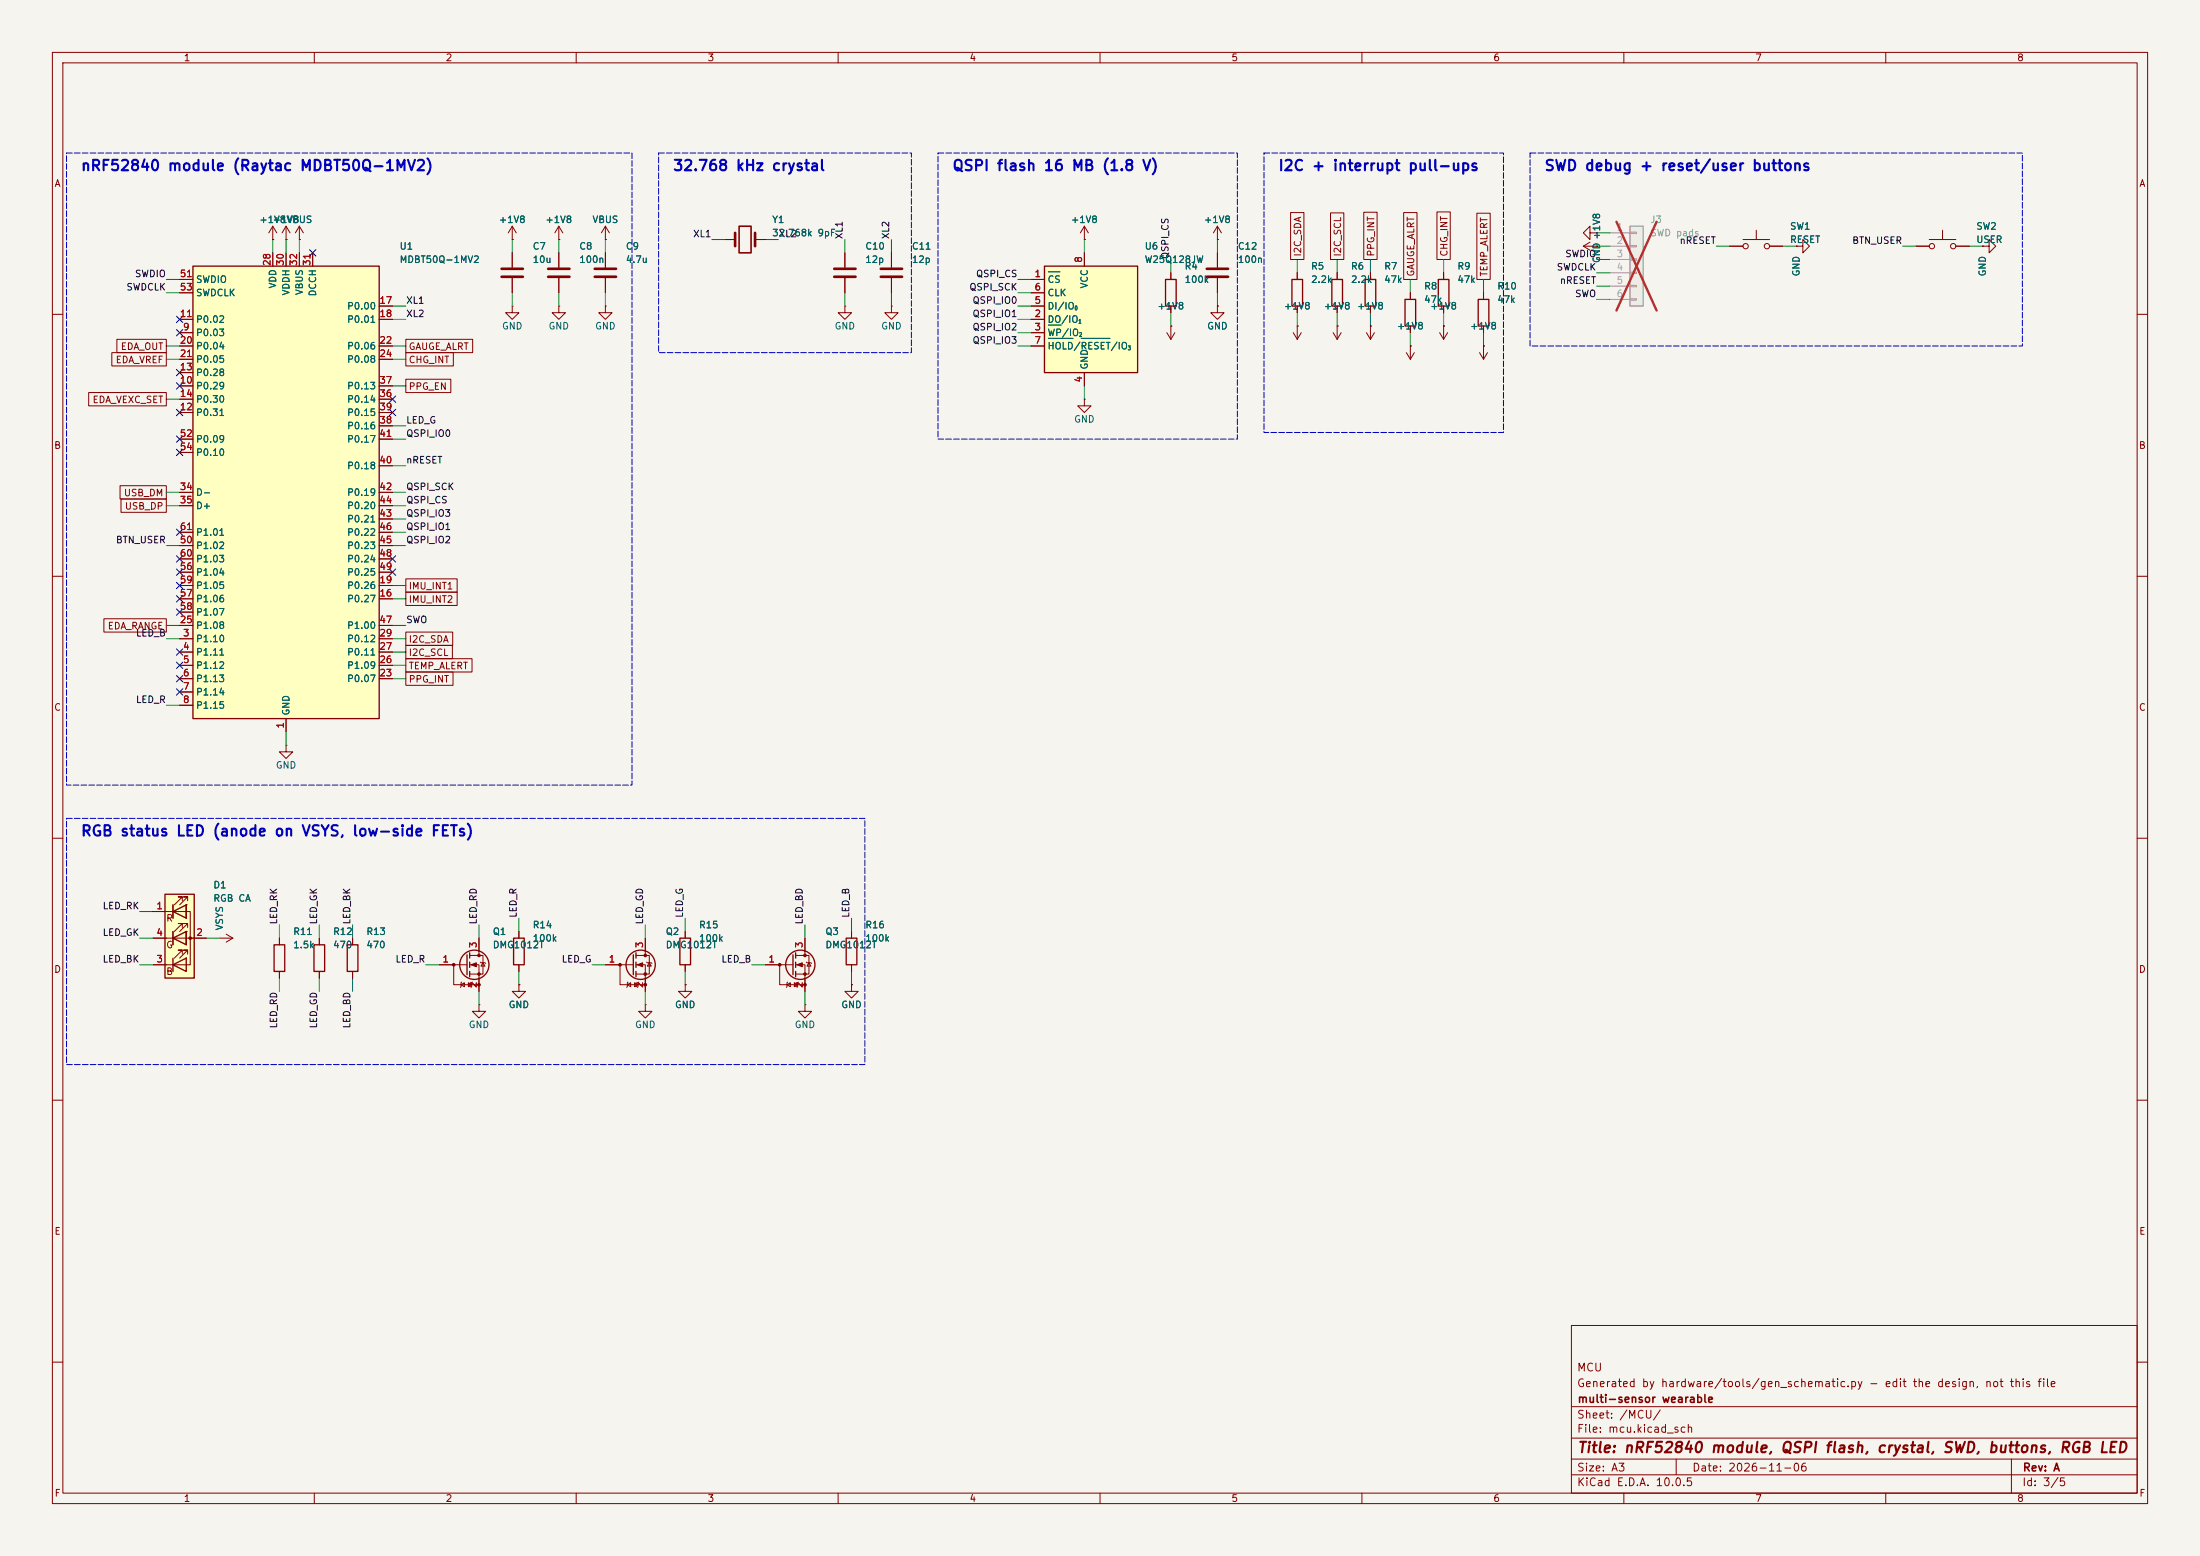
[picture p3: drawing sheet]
<svg xmlns="http://www.w3.org/2000/svg" width="420mm" height="297mm" viewBox="0 0 420 297" stroke-linecap="round" stroke-linejoin="round" font-family="sans-serif">
<path d="M0 0h420v297h-420z" fill="#f5f4ef" stroke="#f5f4ef" stroke-width=".19"/>
<g fill="none" stroke="#840000" stroke-width=".19">
<path d="M10 10h400v277h-400zM12 12h396v273h-396zM60 10v2M110 10v2M160 10v2M210 10v2M260 10v2M310 10v2M360 10v2M10 60h2M408 60h2M10 110h2"/>
<path d="M408 110h2M10 160h2M408 160h2M123.2 179.1v3.3M115.6 184.2h5.3M118.4 184.2v3.8h4.8M119.8 188l.6-.4v.7zM119.9 187.5l-.3 1M121.2 187.6l.6 .4-.6 .3zM121.4 182.4h2.6v3.5h-2.6M121.4 184.2h1.8v5M121.9 187.5l-.2 1"/>
<path d="M123.4 183.6l1.1 .3M124 183.8l.3 .6h-.7zM10 210h2M408 210h2M300 253h108v32h-108zM10 260h2M300 278.5h108M300 274.5h108M300 268.5h108M320 278.5v3M384 278.5v6.5M408 260h2"/>
<path d="M60 285v2M110 285v2M160 285v2M210 285v2M260 285v2M300 281.5h108M310 285v2M360 285v2"/>
</g>
<g fill="#840000" stroke="#840000" stroke-width=".19">
<path d="M121.7 184.2l1-.4v.7z"/>
<circle cx="118.4" cy="184.1" r=".25"/>
<circle cx="123.2" cy="182.4" r=".25"/>
<circle cx="123.2" cy="185.9" r=".25"/>
<circle cx="123.2" cy="188" r=".25"/>
</g>
<g fill="none" stroke="#840000" stroke-width=".25">
<path d="M120.9 182.2v3.9M121.4 181.9v1M121.4 183.6v1.1M121.4 185.4v1"/>
<circle cx="122.3" cy="184.1" r="2.79"/>
</g>
<path d="M199.4 50.8h17.8v20.3h-17.8z" fill="#ffffc2"/>
<path d="M199.4 50.8h17.8v20.3h-17.8zM129.8 179.1h2v5.1h-2zM59.9 180.3h2.1v5.1h-2.1z" fill="none" stroke="#840000" stroke-width=".25"/>
<g fill="none" stroke="#840000" stroke-width=".19">
<path d="M97.8 58.4v1.3h1.3l-1.3 1.3-1.3-1.3h1.3M97.8 58.4h.1M97.8 45.7h.1M97.8 43.2l-.8 1.3M97.8 43.2l.8 1.3M97.8 43.2v2.5M97.8 48.3v2.8M97.8 53.1v2.8M106.7 45.7h.1M106.7 43.2l-.8 1.3M106.7 43.2l.7 1.3M106.7 43.2v2.5"/>
<path d="M115.6 58.4v1.3h1.2l-1.2 1.3-1.3-1.3h1.3M115.6 58.4h.1M115.6 48.3v2.8M115.6 53.1v2.8M138.4 45.7h1.9M144.1 45.7h1.9M161.3 58.4v1.3h1.3l-1.3 1.3-1.3-1.3h1.3M161.3 58.4h.1M170.2 48.3v2.8M170.2 53.1v2.8M196.8 53.3h2.6M196.8 58.4h2.6"/>
<path d="M196.8 55.9h2.6M207 48.3v2.5M365.8 47h2.5M368.3 45.7h5.1M370.8 43.9v1.8M373.4 47h2.5M196.8 61h2.6M196.8 63.5h2.6M196.8 66h2.6M207 76.2v1.3h1.3l-1.3 1.2-1.3-1.2h1.3M207 76.2h.1M207 71.1v2.6"/>
<path d="M274.8 63.5l.8 1.3M275.6 62.2h.1M275.6 62.2v2.6M276.4 63.5l-.8 1.3M54.6 142.2v1.3h1.3l-1.3 1.3-1.3-1.3h1.3M54.6 142.2h.1M61 179.1v1.2M130.8 177.8v1.3M61 185.4v1.3M99.1 188v1.2h1.2l-1.2 1.3-1.3-1.3h1.3M99.1 188h.1M123.2 191.8v1.2h1.3l-1.3 1.3-1.3-1.3h1.3"/>
<path d="M123.2 191.8h.1M130.8 188v1.2h1.3l-1.3 1.3-1.3-1.3h1.3M130.8 188h.1M130.8 184.2v1.2M153.7 191.8v1.2h1.2l-1.2 1.3-1.3-1.3h1.3M153.7 191.8h.1"/>
<circle cx="368.8" cy="47" r=".51"/>
<circle cx="372.9" cy="47" r=".51"/>
</g>
<path d="M200.1 51.9h2.3M200.1 62.1h2.5M200.1 64.6h4.7M206.4 64.6h5.5" fill="none" stroke="#006464" stroke-width=".19"/>
<path d="M95.8 51.3h4M95.8 52.8h4M113.5 51.3h4.1M113.5 52.8h4.1M140.3 44.5v2.5M144.1 44.5v2.5M168.1 51.3h4.1M168.1 52.8h4.1" fill="none" stroke="#840000" stroke-width=".51"/>
<path d="M141.1 43.2h2.3v5.1h-2.3z" fill="none" stroke="#840000" stroke-width=".3"/>
<path d="M31.5 170.7h5.6v16h-5.6z" fill="#ffffc2"/>
<path d="M31.5 170.7h5.6v16h-5.6zM33 174l2.6-1.3v2.6zM33 179.1l2.6-1.3v2.5zM33 172.7v2.6M33 177.8v2.5M33 184.2l2.6-1.3v2.5zM33 182.9v2.5" fill="none" stroke="#840000" stroke-width=".25"/>
<g fill="none" stroke="#840000" stroke-width=".19">
<path d="M54.6 45.7h.1M54.6 43.2l-.8 1.3M54.6 43.2l.8 1.3M54.6 43.2v2.5M106.7 58.4v1.3h1.2l-1.2 1.3-1.3-1.3h1.3M106.7 58.4h.1M106.7 48.3v2.8M106.7 53.1v2.8M29.2 174h7.1v10.2h-7.1M29.2 179.1h10.2M33 172.7v2.6M33 177.8v2.5"/>
<path d="M34.8 172v-.8h-.8h.8l-1.5 1.5M34.8 177v-.7h-.8h.8l-1.5 1.5M35.6 172.7h.1M35.6 172.7v2.6zM35.6 177.8h.1M35.6 177.8v2.5zM35.8 172v-.8h-.7h.7l-1.5 1.5M35.8 177v-.7h-.7h.7l-1.5 1.5M41.9 179.1h2.5M43.2 178.3l1.2 .8M44.4 179.1l-1.2 .7M34.8 182.1v-.7h-.8h.8l-1.5 1.5"/>
<path d="M35.8 182.1v-.7h-.7h.7l-1.5 1.5"/>
</g>
<circle cx="36.3" cy="179.1" r=".25" fill="#840000" stroke="#840000" stroke-width=".19"/>
<path d="M104.6 51.3h4.1M104.6 52.8h4.1" fill="none" stroke="#840000" stroke-width=".51"/>
<path d="M36.8 50.8h35.6v86.4h-35.6z" fill="#ffffc2"/>
<g fill="none" stroke="#840000" stroke-width=".25">
<path d="M36.8 50.8h35.6v86.4h-35.6zM222.5 53.3h2v5.1h-2zM246.6 53.3h2.1v5.1h-2.1zM254.3 53.3h2v5.1h-2zM260.6 53.3h2v5.1h-2zM268.2 57.2h2.1v5h-2.1zM274.6 53.3h2v5.1h-2zM282.2 57.2h2v5h-2zM98 179.1h2.1v5.1h-2.1zM161.5 179.1h2.1v5.1h-2.1zM52.3 180.3h2.1v5.1h-2.1zM66.3 180.3h2v5.1h-2z"/>
<path d="M151.4 182.2v3.9M151.9 181.9v1M151.9 183.6v1.1M151.9 185.4v1"/>
<circle cx="152.8" cy="184.1" r="2.79"/>
</g>
<g fill="none" stroke="#840000" stroke-width=".19">
<path d="M34.3 53.3h2.5M34.3 55.9h2.5M52.1 45.7h.1M52.1 43.2v2.5M52.1 48.3v2.5M52.1 43.2l-.8 1.3M52.1 43.2l.7 1.3M54.6 48.3v2.5M57.1 45.7h.1M57.1 43.2v2.5M57.1 48.3v2.5M57.1 43.2l-.7 1.3"/>
<path d="M57.1 43.2l.8 1.3M59.7 48.3v2.5M72.4 58.4h2.5M115.6 45.7h.1M115.6 43.2l-.8 1.3M115.6 43.2l.7 1.3M115.6 43.2v2.5M161.3 48.3v2.8M161.3 53.1v2.8M170.2 58.4v1.3h1.2l-1.2 1.3-1.3-1.3h1.3M170.2 58.4h.1M207 45.7h.1"/>
<path d="M207 43.2l-.8 1.3M207 43.2l.8 1.3M207 43.2v2.5M223.5 52.1v1.2M223.5 58.4v1.3M232.4 45.7h.1M232.4 58.4v1.3h1.3l-1.3 1.3-1.3-1.3h1.3M232.4 58.4h.1M232.4 43.2v2.5M232.4 48.3v2.8M232.4 53.1v2.8M232.4 43.2l-.8 1.3"/>
<path d="M232.4 43.2l.8 1.3M247.6 52.1v1.2M247.6 58.4v1.3M255.3 52.1v1.2M255.3 58.4v1.3M261.6 52.1v1.2M261.6 58.4v1.3M269.2 55.9v1.3M275.6 52.1v1.2M275.6 58.4v1.3M283.2 55.9v1.3M34.3 63.5h2.5"/>
<path d="M34.3 73.7h2.5M34.3 61h2.5M34.3 78.7h2.5M34.3 71.1h2.5M34.3 76.2h2.5M34.3 66h2.5M34.3 68.6h2.5M72.4 73.7h2.5M72.4 61h2.5M72.4 78.7h2.5M72.4 76.2h2.5M72.4 66h2.5"/>
<path d="M72.4 68.6h2.5M222.8 63.5l.7 1.3M223.5 62.2h.1M223.5 62.2v2.6M224.3 63.5l-.8 1.3M246.9 63.5l.7 1.3M247.6 62.2h.1M247.6 62.2v2.6M248.4 63.5l-.8 1.3M254.5 63.5l.8 1.3M255.3 62.2h.1M255.3 62.2v2.6"/>
<path d="M256 63.5l-.7 1.3M260.9 63.5l.7 1.3M261.6 62.2h.1M261.6 62.2v2.6M262.4 63.5l-.8 1.3M268.5 67.3l.7 1.3M269.2 66h.1M269.2 62.2v1.3M269.2 66v2.6M270 67.3l-.8 1.3M282.4 67.3l.8 1.3M283.2 66h.1"/>
<path d="M283.2 62.2v1.3M283.2 66v2.6M284 67.3l-.8 1.3M34.3 94h2.5M34.3 96.5h2.5M34.3 83.8h2.5M34.3 86.4h2.5M72.4 94h2.5M72.4 96.5h2.5M72.4 81.3h2.5M72.4 88.9h2.5M72.4 83.8h2.5"/>
<path d="M72.4 99.1h2.5M34.3 114.3h2.5M34.3 111.8h2.5M34.3 119.4h2.5M34.3 104.1h2.5M34.3 101.6h2.5M34.3 106.7h2.5M34.3 109.2h2.5M34.3 116.8h2.5M72.4 114.3h2.5M72.4 111.8h2.5M72.4 119.4h2.5"/>
<path d="M72.4 104.1h2.5M72.4 101.6h2.5M72.4 106.7h2.5M72.4 109.2h2.5M34.3 121.9h2.5M34.3 124.5h2.5M34.3 127h2.5M34.3 129.5h2.5M34.3 132.1h2.5M34.3 134.6h2.5M54.6 137.2v2.5M72.4 121.9h2.5"/>
<path d="M72.4 124.5h2.5M72.4 127h2.5M72.4 129.5h2.5M53.3 179.1v1.2M67.3 179.1v1.2M99.1 177.8v1.3M153.7 179.1v3.3M162.6 177.8v1.3M53.3 185.4v1.3M67.3 185.4v1.3M99.1 184.2v1.2M146 184.2h5.4"/>
<path d="M148.8 184.2v3.8h4.9M150.2 188l.7-.4v.7zM150.4 187.5l-.3 1M151.6 187.6l.7 .4-.7 .3zM151.9 182.4h2.5v3.5h-2.5M151.9 184.2h1.8v5M152.4 187.5l-.3 1M153.9 183.6l1 .3M154.4 183.8l.4 .6h-.7zM162.6 188v1.2h1.2l-1.2 1.3-1.3-1.3h1.3M162.6 188h.1M162.6 184.2v1.2"/>
</g>
<path d="M159.3 51.3h4M159.3 52.8h4M230.4 51.3h4M230.4 52.8h4" fill="none" stroke="#840000" stroke-width=".51"/>
<g fill="#840000" stroke="#840000" stroke-width=".19">
<path d="M152.1 184.2l1.1-.4v.7z"/>
<circle cx="148.8" cy="184.1" r=".25"/>
<circle cx="153.7" cy="182.4" r=".25"/>
<circle cx="153.7" cy="185.9" r=".25"/>
<circle cx="153.7" cy="188" r=".25"/>
</g>
<path d="M311.1 43.2h2.6v15.2h-2.6z" fill="#ebeae8"/>
<path d="M311.1 43.2h2.6v15.2h-2.6z" fill="none" stroke="#9c9b98" stroke-width=".25"/>
<path d="M307.3 44.5h3.8M307.3 47h3.8M307.3 49.5h3.8M307.3 52.1h3.8M307.3 54.6h3.8M307.3 57.2h3.8M311.1 44.3h1.3v.3h-1.3zM311.1 46.9h1.3v.2h-1.3zM311.1 49.4h1.3v.3h-1.3zM311.1 51.9h1.3v.3h-1.3zM311.1 54.5h1.3v.2h-1.3zM311.1 57h1.3v.3h-1.3z" fill="none" stroke="#9c9b98" stroke-width=".19"/>
<path d="M308.6 42.3l7.7 17M316.3 42.3l-7.7 17" fill="none" stroke="#e12e31" stroke-width=".46"/>
<g fill="none" stroke="#840000" stroke-width=".19">
<path d="M34.3 53.3h2.5M34.3 55.9h2.5M52.1 45.7h.1M52.1 48.3v2.5M54.6 45.7h.1M54.6 48.3v2.5M57.1 45.7h.1M57.1 48.3v2.5M59.7 48.3v2.5M72.4 58.4h2.5M97.8 45.7h.1M97.8 48.3v2.8"/>
<path d="M97.8 53.1v2.8M106.7 45.7h.1M106.7 48.3v2.8M106.7 53.1v2.8M115.6 45.7h.1M115.6 48.3v2.8M115.6 53.1v2.8M138.4 45.7h1.3M144.8 45.7h1.2M161.3 48.3v2.8M161.3 53.1v2.8M170.2 48.3v2.8"/>
<path d="M170.2 53.1v2.8M196.8 58.4h2.6M196.8 53.3h2.6M196.8 55.9h2.6M207 45.7h.1M207 48.3v2.5M223.5 52.1v1.2M223.5 58.4v1.3M232.4 45.7h.1M232.4 58.4h.1M232.4 48.3v2.8M232.4 53.1v2.8"/>
<path d="M246.4 40.6h2.5v8.9h-2.5zM247.6 52.1v1.2M247.6 58.4v1.3M254 40.6h2.5v8.9h-2.5zM255.3 52.1v1.2M255.3 58.4v1.3M260.3 40.5h2.6v9h-2.6zM261.6 52.1v1.2M261.6 58.4v1.3M268 40.6h2.5v12.7h-2.5zM269.2 55.9v1.3M274.3 40.5h2.6v9h-2.6z"/>
<path d="M275.6 52.1v1.2M275.6 58.4v1.3M281.9 40.7h2.6v12.6h-2.6zM283.2 55.9v1.3M302.3 47h2.5M302.3 47l1.2 .8M303.5 44.5v-1.3l-1.2 1.3 1.2 1.2v-1.2h1.3M303.5 46.2l-1.2 .8M304.8 44.5h.1M304.8 47h.1M330.2 47h2.5M332.7 45.7h5.1"/>
<path d="M335.3 43.9v1.8M337.8 47h2.6M342.9 47h1.3v-1.3l1.2 1.3-1.2 1.3v-1.3M342.9 47h.1M365.8 47h2.5M373.4 47h2.5M378.5 47h1.2v-1.3l1.3 1.3-1.3 1.3v-1.3M378.5 47h.1M16.9 74.9h14.8v2.6h-14.8zM21.3 67.3h10.4v2.6h-10.4zM22.3 64.8h9.4v2.5h-9.4zM34.3 63.5h2.5"/>
<path d="M34.3 73.7h2.5M34.3 61h2.5M34.3 78.7h2.5M34.3 71.1h2.5M34.3 76.2h2.5M34.3 66h2.5M34.3 68.6h2.5M72.4 73.7h2.5M72.4 61h2.5M72.4 78.7h2.5M72.4 76.2h2.5M72.4 66h2.5"/>
<path d="M72.4 68.6h2.5M77.5 72.4h8.6v2.5h-8.6zM77.5 64.8h12.7v2.5h-12.7zM77.5 67.3h9v2.6h-9zM196.8 63.5h2.6M196.8 61h2.6M196.8 66h2.6M207 71.1v2.6M223.5 62.2h.1M247.6 62.2h.1M255.3 62.2h.1M261.6 62.2h.1"/>
<path d="M269.2 66h.1M269.2 62.2v1.3M275.6 62.2h.1M283.2 66h.1M283.2 62.2v1.3M22.9 92.7h8.8v2.6h-8.8zM23.1 95.2h8.6v2.6h-8.6zM34.3 94h2.5M34.3 96.5h2.5M34.3 83.8h2.5M34.3 86.4h2.5M72.4 94h2.5"/>
<path d="M72.4 96.5h2.5M72.4 81.3h2.5M72.4 88.9h2.5M72.4 83.8h2.5M72.4 99.1h2.5M19.8 118.1h11.9v2.6h-11.9zM34.3 114.3h2.5M34.3 111.8h2.5M34.3 119.4h2.5M34.3 104.1h2.5M34.3 101.6h2.5M34.3 106.7h2.5"/>
<path d="M34.3 109.2h2.5M34.3 116.8h2.5M72.4 114.3h2.5M72.4 111.8h2.5M72.4 119.4h2.5M72.4 104.1h2.5M72.4 101.6h2.5M72.4 106.7h2.5M72.4 109.2h2.5M77.5 113h9.8v2.6h-9.8zM77.5 110.5h9.8v2.5h-9.8zM34.3 121.9h2.5"/>
<path d="M34.3 124.5h2.5M34.3 127h2.5M34.3 129.5h2.5M34.3 132.1h2.5M34.3 134.6h2.5M54.6 137.2v2.5M72.4 121.9h2.5M72.4 124.5h2.5M72.4 127h2.5M72.4 129.5h2.5M77.5 123.2h8.9v2.5h-8.9zM77.5 120.6h8.9v2.6h-8.9z"/>
<path d="M77.5 128.3h9v2.5h-9zM77.5 125.7h12.6v2.6h-12.6zM29.2 174h2.5M29.2 179.1h2.5M36.8 179.1h2.6M53.3 179.1v1.2M61 179.1v1.2M67.3 179.1v1.2M91.4 179.1v3.3M99.1 177.8v1.3M123.2 179.1v2.5M130.8 177.8v1.3"/>
<path d="M153.7 179.1v2.5M162.6 177.8v1.3M29.2 184.2h2.5M53.3 185.4v1.3M61 185.4v1.3M67.3 185.4v1.3M83.8 184.2h5.4M86.6 184.2v3.8h4.8M88 188l.6-.4v.7zM88.1 187.5l-.2 1M89.4 187.6l.6 .4-.6 .3zM89.7 182.4h2.5v3.5h-2.5"/>
<path d="M89.7 184.2h1.7v5M90.2 187.5l-.3 1M91.4 191.8v1.2h1.3l-1.3 1.3-1.2-1.3h1.2M91.4 191.8h.1M91.7 183.6l1 .3M92.2 183.8l.4 .6h-.8zM99.1 188h.1M99.1 184.2v1.2M115.6 184.2h2.5M123.2 186.7v2.5M130.8 188h.1M130.8 184.2v1.2"/>
<path d="M146 184.2h2.6M153.7 186.7v2.5M162.6 188h.1M162.6 184.2v1.2"/>
<circle cx="333.2" cy="47" r=".51"/>
<circle cx="337.3" cy="47" r=".51"/>
</g>
<g fill="#840000" stroke="#840000" stroke-width=".19">
<path d="M89.9 184.2l1-.4v.7z"/>
<circle cx="86.6" cy="184.1" r=".25"/>
<circle cx="91.4" cy="182.4" r=".25"/>
<circle cx="91.4" cy="185.9" r=".25"/>
<circle cx="91.4" cy="188" r=".25"/>
</g>
<g fill="none" stroke="#840000" stroke-width=".25">
<path d="M89.2 182.2v3.9M89.7 181.9v1M89.7 183.6v1.1M89.7 185.4v1"/>
<circle cx="90.6" cy="184.1" r="2.79"/>
</g>
<g fill="none" stroke="#009600" stroke-width=".19">
<path d="M31.7 53.3h2.6M31.7 55.9h2.6M52.1 45.7v2.6M54.6 45.7v2.6M57.1 45.7v2.6M74.9 58.4h2.6M97.8 45.7v2.6M97.8 55.9v2.5M106.7 45.7v2.6M106.7 55.9v2.5M115.6 45.7v2.6M115.6 55.9v2.5"/>
<path d="M135.9 45.7h2.5M146 45.7h2.6M161.3 45.7v2.6M161.3 55.9v2.5M170.2 45.7v2.6M170.2 55.9v2.5M194.3 58.4h2.5M194.3 53.3h2.5M194.3 55.9h2.5M207 45.7v2.6M223.5 49.5v2.6M223.5 59.7v2.5"/>
<path d="M232.4 45.7v2.6M232.4 55.9v2.5M247.6 49.5v2.6M247.6 59.7v2.5M255.3 49.5v2.6M255.3 59.7v2.5M261.6 49.5v2.6M261.6 59.7v2.5M269.2 53.3v2.6M275.6 49.5v2.6M275.6 59.7v2.5M283.2 53.3v2.6"/>
<path d="M304.8 57.2h2.5M304.8 44.5h2.5M304.8 47h2.5M304.8 49.5h2.5M304.8 52.1h2.5M304.8 54.6h2.5M327.7 47h2.5M340.4 47h2.5M363.2 47h2.6M375.9 47h2.6M31.7 66h2.6M31.7 68.6h2.6"/>
<path d="M31.7 76.2h2.6M74.9 61h2.6M74.9 66h2.6M74.9 68.6h2.6M74.9 73.7h2.6M194.3 61h2.5M194.3 66h2.5M194.3 63.5h2.5M207 73.7v2.5M269.2 63.5v2.5M283.2 63.5v2.5M31.7 94h2.6"/>
<path d="M31.7 96.5h2.6M74.9 99.1h2.6M74.9 81.3h2.6M74.9 83.8h2.6M74.9 88.9h2.6M74.9 94h2.6M74.9 96.5h2.6M31.7 104.1h2.6M31.7 119.4h2.6M74.9 114.3h2.6M74.9 111.8h2.6M74.9 101.6h2.6"/>
<path d="M74.9 104.1h2.6M74.9 119.4h2.6M31.7 121.9h2.6M31.7 134.6h2.6M54.6 139.7v2.5M74.9 129.5h2.6M74.9 121.9h2.6M74.9 127h2.6M74.9 124.5h2.6M26.7 179.1h2.5M26.7 174h2.5M39.4 179.1h2.5"/>
<path d="M53.3 176.5v2.6M61 176.5v2.6M67.3 176.5v2.6M91.4 176.5v2.6M99.1 175.3v2.5M123.2 176.5v2.6M130.8 175.3v2.5M153.7 176.5v2.6M162.6 175.3v2.5M26.7 184.2h2.5M53.3 186.7v2.5M61 186.7v2.5"/>
<path d="M67.3 186.7v2.5M81.3 184.2h2.5M91.4 189.2v2.6M99.1 185.4v2.6M113 184.2h2.6M123.2 189.2v2.6M130.8 185.4v2.6M143.5 184.2h2.5M153.7 189.2v2.6M162.6 185.4v2.6"/>
</g>
<g fill="none" stroke="#000084" stroke-width=".19">
<path d="M59.1 47.7l1.2 1.2M60.3 47.7l-1.2 1.2M33.7 78.1l1.2 1.2M33.7 60.4l1.2 1.2M33.7 73.1l1.2 1.2M33.7 70.5l1.2 1.2M33.7 62.9l1.2 1.2M34.9 73.1l-1.2 1.2M34.9 78.1l-1.2 1.2M34.9 60.4l-1.2 1.2M34.9 70.5l-1.2 1.2M34.9 62.9l-1.2 1.2"/>
<path d="M74.3 78.1l1.2 1.2M74.3 75.6l1.2 1.2M75.5 78.1l-1.2 1.2M75.5 75.6l-1.2 1.2M33.7 85.8l1.2 1.2M33.7 83.2l1.2 1.2M34.9 85.8l-1.2 1.2M34.9 83.2l-1.2 1.2M33.7 108.6l1.2 1.2M33.7 111.2l1.2 1.2M33.7 116.2l1.2 1.2M33.7 113.7l1.2 1.2"/>
<path d="M33.7 101l1.2 1.2M33.7 106.1l1.2 1.2M34.9 108.6l-1.2 1.2M34.9 116.2l-1.2 1.2M34.9 111.2l-1.2 1.2M34.9 113.7l-1.2 1.2M34.9 101l-1.2 1.2M34.9 106.1l-1.2 1.2M74.3 108.6l1.2 1.2M74.3 106.1l1.2 1.2M75.5 108.6l-1.2 1.2M75.5 106.1l-1.2 1.2"/>
<path d="M33.7 131.5l1.2 1.2M33.7 128.9l1.2 1.2M33.7 126.4l1.2 1.2M33.7 123.9l1.2 1.2M34.9 131.5l-1.2 1.2M34.9 128.9l-1.2 1.2M34.9 126.4l-1.2 1.2M34.9 123.9l-1.2 1.2"/>
</g>
<path d="M12.7 29.2h107.9v120.7h-107.9zM125.7 29.2h48.3v38.1h-48.3zM179.1 29.2h57.1v54.6h-57.1zM241.3 29.2h45.7v53.4h-45.7zM292.1 29.2h94v36.8h-94zM12.7 156.2h152.4v47h-152.4z" fill="none" stroke="#0000c2" stroke-width=".19" stroke-dasharray="1.1 .4"/>
<path d="M200.1 51.9h2.3M200.1 62.1h2.5M200.1 64.6h4.7M206.4 64.6h5.5" fill="none" stroke="#006464" stroke-width=".19"/>
<g font-size="2" fill="#0000c2">
<text x="15.3" y="33.1">nRF52840 module (Raytac MDBT50Q-1MV2)</text>
<text x="128.3" y="33.1">32.768 kHz crystal</text>
<text x="181.7" y="33.1">QSPI flash 16 MB (1.8 V)</text>
<text x="243.9" y="33.1">I2C + interrupt pull-ups</text>
<text x="294.7" y="33.1">SWD debug + reset/user buttons</text>
<text x="15.3" y="160.1">RGB status LED (anode on VSYS, low-side FETs)</text>
</g>
<text font-size="2" fill="#840000" x="301" y="277.8">Title: nRF52840 module, QSPI flash, crystal, SWD, buttons, RGB LED</text>
<g font-size="1.5" fill="#840000">
<text x="300.9" y="262.1">MCU</text>
<text x="300.9" y="265.1">Generated by hardware/tools/gen_schematic.py - edit the design, not this file</text>
<text x="301" y="268.1">multi-sensor wearable</text>
<text x="300.9" y="273.8">File: mcu.kicad_sch</text>
<text x="300.9" y="271.1">Sheet: /MCU/</text>
<text x="300.9" y="281.2">Size: A3</text>
<text x="322.9" y="281.2">Date: 2026-11-06</text>
<text x="386" y="281.2">Rev: A</text>
<text x="300.9" y="284">KiCad E.D.A. 10.0.5</text>
<text x="385.9" y="284">Id: 3/5</text>
</g>
<g font-size="1.3" fill="#840000">
<text x="35" y="12">1</text>
<text x="85" y="12">2</text>
<text x="135" y="12">3</text>
<text x="185" y="12">4</text>
<text x="235" y="12">5</text>
<text x="285" y="12">6</text>
<text x="335" y="12">7</text>
<text x="385" y="12">8</text>
<text x="10.3" y="36">A</text>
<text x="408.3" y="36">A</text>
<text x="248.7" y="49.1" transform="rotate(-90 248.7 49.1)">I2C_SDA</text>
<text x="256.3" y="49.1" transform="rotate(-90 256.3 49.1)">I2C_SCL</text>
<text x="262.7" y="49.1" transform="rotate(-90 262.7 49.1)">PPG_INT</text>
<text x="270.3" y="52.9" transform="rotate(-90 270.3 52.9)">GAUGE_ALRT</text>
<text x="276.6" y="49.1" transform="rotate(-90 276.6 49.1)">CHG_INT</text>
<text x="284.3" y="52.9" transform="rotate(-90 284.3 52.9)">TEMP_ALERT</text>
<text x="22" y="69.6">EDA_VREF</text>
<text x="22.9" y="67.1">EDA_OUT</text>
<text x="77.9" y="67.1">GAUGE_ALRT</text>
<text x="77.9" y="69.6">CHG_INT</text>
<text x="17.6" y="77.3">EDA_VEXC_SET</text>
<text x="77.9" y="74.7">PPG_EN</text>
<text x="10.2" y="86">B</text>
<text x="408.2" y="86">B</text>
<text x="23.5" y="95">USB_DM</text>
<text x="23.7" y="97.6">USB_DP</text>
<text x="77.9" y="112.8">IMU_INT1</text>
<text x="77.9" y="115.4">IMU_INT2</text>
<text x="20.5" y="120.4">EDA_RANGE</text>
<text x="77.9" y="125.5">I2C_SCL</text>
<text x="77.9" y="123">I2C_SDA</text>
<text x="77.9" y="130.6">PPG_INT</text>
<text x="77.9" y="128.1">TEMP_ALERT</text>
<text x="10.2" y="136">C</text>
<text x="408.2" y="136">C</text>
<text x="31.6" y="176.2">R</text>
<text x="10.2" y="186">D</text>
<text x="31.6" y="181.3">G</text>
<text x="408.2" y="186">D</text>
<text x="31.6" y="186.4">B</text>
<text x="10.3" y="236">E</text>
<text x="408.3" y="236">E</text>
<text x="10.3" y="286">F</text>
<text x="35" y="287">1</text>
<text x="85" y="287">2</text>
<text x="135" y="287">3</text>
<text x="185" y="287">4</text>
<text x="235" y="287">5</text>
<text x="285" y="287">6</text>
<text x="335" y="287">7</text>
<text x="385" y="287">8</text>
<text x="408.3" y="286">F</text>
</g>
<g font-size="1.3" fill="#006464">
<text x="49.4" y="42.9">+1V8VBUS</text>
<text x="51.9" y="42.9">+1V8</text>
<text x="54.6" y="42.9">VBUS</text>
<text x="76.2" y="48">U1</text>
<text x="95.1" y="42.9">+1V8</text>
<text x="101.6" y="48">C7</text>
<text x="104" y="42.9">+1V8</text>
<text x="110.5" y="48">C8</text>
<text x="113" y="42.9">VBUS</text>
<text x="119.4" y="48">C9</text>
<text x="147.3" y="42.9">Y1</text>
<text x="147.3" y="45.4">32.768k 9pF</text>
<text x="165.1" y="48">C10</text>
<text x="174" y="48">C11</text>
<text x="204.3" y="42.9">+1V8</text>
<text x="218.4" y="48">U6</text>
<text x="229.7" y="42.9">+1V8</text>
<text x="236.2" y="48">C12</text>
<text x="341.6" y="44.1">SW1</text>
<text x="341.6" y="46.7">RESET</text>
<text x="377.2" y="44.1">SW2</text>
<text x="377.2" y="46.7">USER</text>
<text x="76.2" y="50.5">MDBT50Q-1MV2</text>
<text x="101.6" y="50.5">10u</text>
<text x="110.5" y="50.5">100n</text>
<text x="119.4" y="50.5">4.7u</text>
<text x="165.1" y="50.5">12p</text>
<text x="174" y="50.5">12p</text>
<text x="218.4" y="50.5">W25Q128JW</text>
<text x="226" y="51.8">R4</text>
<text x="236.2" y="50.5">100n</text>
<text x="250.2" y="51.8">R5</text>
<text x="257.8" y="51.8">R6</text>
<text x="264.1" y="51.8">R7</text>
<text x="278.1" y="51.8">R9</text>
<text x="305.8" y="50.3" transform="rotate(-90 305.8 50.3)">GND +1V8</text>
<text x="343.9" y="52.9" transform="rotate(-90 343.9 52.9)">GND</text>
<text x="379.4" y="52.9" transform="rotate(-90 379.4 52.9)">GND</text>
<text x="37.3" y="54.3">SWDIO</text>
<text x="37.3" y="56.8">SWDCLK</text>
<text x="53" y="55.2" transform="rotate(-90 53 55.2)">VDD</text>
<text x="55.6" y="56.5" transform="rotate(-90 55.6 56.5)">VDDH</text>
<text x="58.1" y="56.4" transform="rotate(-90 58.1 56.4)">VBUS</text>
<text x="60.7" y="56.7" transform="rotate(-90 60.7 56.7)">DCCH</text>
<text x="66.2" y="59.4">P0.00</text>
<text x="199.9" y="54.3">CS</text>
<text x="199.9" y="59.4">DI/IO</text>
<text x="199.9" y="56.8">CLK</text>
<text x="208" y="55.2" transform="rotate(-90 208 55.2)">VCC</text>
<text x="220.9" y="59.4">+1V8</text>
<text x="226" y="54.3">100k</text>
<text x="245" y="59.4">+1V8</text>
<text x="250.2" y="54.3">2.2k</text>
<text x="252.6" y="59.4">+1V8</text>
<text x="257.8" y="54.3">2.2k</text>
<text x="259" y="59.4">+1V8</text>
<text x="264.1" y="54.3">47k</text>
<text x="271.8" y="55.6">R8</text>
<text x="271.8" y="58.1">47k</text>
<text x="272.9" y="59.4">+1V8</text>
<text x="278.1" y="54.3">47k</text>
<text x="285.7" y="55.6">R10</text>
<text x="285.7" y="58.1">47k</text>
<text x="37.3" y="64.5">P0.03</text>
<text x="37.3" y="61.9">P0.02</text>
<text x="66.2" y="61.9">P0.01</text>
<text x="95.7" y="63.2">GND</text>
<text x="104.6" y="63.2">GND</text>
<text x="113.5" y="63.2">GND</text>
<text x="159.2" y="63.2">GND</text>
<text x="168.1" y="63.2">GND</text>
<text x="199.9" y="61.9">DO/IO</text>
<text x="199.9" y="64.5">WP/IO</text>
<text x="230.3" y="63.2">GND</text>
<text x="266.6" y="63.2">+1V8</text>
<text x="280.5" y="63.2">+1V8</text>
<text x="37.3" y="67">P0.04</text>
<text x="37.3" y="69.5">P0.05</text>
<text x="66.2" y="67">P0.06</text>
<text x="66.2" y="69.5">P0.08</text>
<text x="199.9" y="67">HOLD/RESET/IO</text>
<text x="208" y="70.6" transform="rotate(-90 208 70.6)">GND</text>
<text x="37.3" y="74.6">P0.29</text>
<text x="37.3" y="72.1">P0.28</text>
<text x="37.3" y="77.2">P0.30</text>
<text x="66.2" y="77.2">P0.14</text>
<text x="66.2" y="74.6">P0.13</text>
<text x="37.3" y="79.7">P0.31</text>
<text x="66.2" y="82.2">P0.16</text>
<text x="66.2" y="79.7">P0.15</text>
<text x="204.9" y="81">GND</text>
<text x="37.3" y="84.8">P0.09</text>
<text x="37.3" y="87.3">P0.10</text>
<text x="66.2" y="89.9">P0.18</text>
<text x="66.2" y="84.8">P0.17</text>
<text x="37.3" y="94.9">D-</text>
<text x="66.2" y="94.9">P0.19</text>
<text x="37.3" y="97.5">D+</text>
<text x="66.2" y="100">P0.21</text>
<text x="66.2" y="97.5">P0.20</text>
<text x="37.3" y="105.1">P1.02</text>
<text x="37.3" y="107.6">P1.03</text>
<text x="37.3" y="102.6">P1.01</text>
<text x="66.2" y="105.1">P0.23</text>
<text x="66.2" y="102.6">P0.22</text>
<text x="66.2" y="107.6">P0.24</text>
<text x="37.3" y="110.2">P1.04</text>
<text x="37.3" y="112.7">P1.05</text>
<text x="66.2" y="112.7">P0.26</text>
<text x="66.2" y="110.2">P0.25</text>
<text x="37.3" y="115.3">P1.06</text>
<text x="37.3" y="117.8">P1.07</text>
<text x="66.2" y="115.3">P0.27</text>
<text x="37.3" y="122.9">P1.10</text>
<text x="37.3" y="125.4">P1.11</text>
<text x="37.3" y="120.3">P1.08</text>
<text x="66.2" y="125.4">P0.11</text>
<text x="66.2" y="122.9">P0.12</text>
<text x="66.2" y="120.3">P1.00</text>
<text x="37.3" y="128">P1.12</text>
<text x="37.3" y="130.5">P1.13</text>
<text x="66.2" y="130.5">P0.07</text>
<text x="66.2" y="128">P1.09</text>
<text x="37.3" y="133">P1.14</text>
<text x="37.3" y="135.6">P1.15</text>
<text x="55.6" y="136.7" transform="rotate(-90 55.6 136.7)">GND</text>
<text x="52.5" y="147">GND</text>
<text x="40.6" y="169.9">D1</text>
<text x="40.6" y="172.4">RGB CA</text>
<text x="42.9" y="177.7" transform="rotate(-90 42.9 177.7)">VSYS</text>
<text x="55.9" y="178.8">R11</text>
<text x="63.5" y="178.8">R12</text>
<text x="69.8" y="178.8">R13</text>
<text x="94" y="178.8">Q1</text>
<text x="101.6" y="177.5">R14</text>
<text x="127" y="178.8">Q2</text>
<text x="133.3" y="177.5">R15</text>
<text x="157.5" y="178.8">Q3</text>
<text x="165.1" y="177.5">R16</text>
<text x="55.9" y="181.3">1.5k</text>
<text x="63.5" y="181.3">470</text>
<text x="69.8" y="181.3">470</text>
<text x="94" y="181.3">DMG1012T</text>
<text x="101.6" y="180">100k</text>
<text x="127" y="181.3">DMG1012T</text>
<text x="133.3" y="180">100k</text>
<text x="157.5" y="181.3">DMG1012T</text>
<text x="165.1" y="180">100k</text>
<text x="89.4" y="196.5">GND</text>
<text x="97" y="192.7">GND</text>
<text x="121.1" y="196.5">GND</text>
<text x="128.7" y="192.7">GND</text>
<text x="151.6" y="196.5">GND</text>
<text x="160.5" y="192.7">GND</text>
</g>
<g font-size="1.3" fill="#0f0f0f">
<text x="132.2" y="45.6">XL1</text>
<text x="148.6" y="45.6">XL2</text>
<text x="161.2" y="45.7" transform="rotate(-90 161.2 45.7)">XL1</text>
<text x="170.1" y="45.7" transform="rotate(-90 170.1 45.7)">XL2</text>
<text x="320.5" y="46.9">nRESET</text>
<text x="353.5" y="46.9">BTN_USER</text>
<text x="25.7" y="53.2">SWDIO</text>
<text x="186.2" y="53.2">QSPI_CS</text>
<text x="223.4" y="49.6" transform="rotate(-90 223.4 49.6)">QSPI_CS</text>
<text x="297.1" y="51.9">SWDCLK</text>
<text x="298.7" y="49.4">SWDIO</text>
<text x="24" y="55.8">SWDCLK</text>
<text x="77.4" y="58.3">XL1</text>
<text x="185" y="55.8">QSPI_SCK</text>
<text x="185.6" y="58.3">QSPI_IO0</text>
<text x="297.7" y="54.5">nRESET</text>
<text x="300.6" y="57">SWO</text>
<text x="77.4" y="60.8">XL2</text>
<text x="185.6" y="63.4">QSPI_IO2</text>
<text x="185.6" y="65.9">QSPI_IO3</text>
<text x="185.6" y="60.8">QSPI_IO1</text>
<text x="77.4" y="83.7">QSPI_IO0</text>
<text x="77.4" y="81.2">LED_G</text>
<text x="77.4" y="88.8">nRESET</text>
<text x="77.4" y="93.9">QSPI_SCK</text>
<text x="77.4" y="98.9">QSPI_IO3</text>
<text x="77.4" y="101.5">QSPI_IO1</text>
<text x="77.4" y="96.4">QSPI_CS</text>
<text x="22" y="104">BTN_USER</text>
<text x="77.4" y="104">QSPI_IO2</text>
<text x="77.4" y="119.3">SWO</text>
<text x="25.8" y="121.8">LED_B</text>
<text x="25.8" y="134.5">LED_R</text>
<text x="19.5" y="173.9">LED_RK</text>
<text x="19.5" y="178.9">LED_GK</text>
<text x="53.2" y="176.6" transform="rotate(-90 53.2 176.6)">LED_RK</text>
<text x="60.8" y="176.6" transform="rotate(-90 60.8 176.6)">LED_GK</text>
<text x="67.2" y="176.6" transform="rotate(-90 67.2 176.6)">LED_BK</text>
<text x="91.3" y="176.6" transform="rotate(-90 91.3 176.6)">LED_RD</text>
<text x="98.9" y="175.3" transform="rotate(-90 98.9 175.3)">LED_R</text>
<text x="123.1" y="176.6" transform="rotate(-90 123.1 176.6)">LED_GD</text>
<text x="130.7" y="175.3" transform="rotate(-90 130.7 175.3)">LED_G</text>
<text x="153.5" y="176.6" transform="rotate(-90 153.5 176.6)">LED_BD</text>
<text x="162.4" y="175.3" transform="rotate(-90 162.4 175.3)">LED_B</text>
<text x="19.5" y="184">LED_BK</text>
<text x="75.4" y="184">LED_R</text>
<text x="107.1" y="184">LED_G</text>
<text x="137.6" y="184">LED_B</text>
<text x="53.2" y="196.4" transform="rotate(-90 53.2 196.4)">LED_RD</text>
<text x="60.8" y="196.4" transform="rotate(-90 60.8 196.4)">LED_GD</text>
<text x="67.2" y="196.4" transform="rotate(-90 67.2 196.4)">LED_BD</text>
</g>
<g font-size="1.3" fill="#a5a4a2">
<text x="308.5" y="44.3">1</text>
<text x="308.5" y="46.9">2</text>
<text x="308.5" y="49.4">3</text>
<text x="308.5" y="51.9">4</text>
<text x="308.5" y="54.5">5</text>
<text x="308.5" y="57">6</text>
</g>
<g font-size="1.3" fill="#939391">
<text x="314.9" y="42.9">J3</text>
<text x="314.9" y="45.4">SWD pads</text>
</g>
<g font-size="1.3" fill="#a90000">
<text x="34.2" y="53.2">51</text>
<text x="51.9" y="50.9" transform="rotate(-90 51.9 50.9)">28</text>
<text x="54.5" y="50.9" transform="rotate(-90 54.5 50.9)">30</text>
<text x="57" y="50.9" transform="rotate(-90 57 50.9)">32</text>
<text x="59.6" y="50.9" transform="rotate(-90 59.6 50.9)">31</text>
<text x="197.4" y="53.2">1</text>
<text x="206.9" y="50.3" transform="rotate(-90 206.9 50.3)">8</text>
<text x="34.2" y="55.7">53</text>
<text x="72.3" y="58.3">17</text>
<text x="197.4" y="58.3">5</text>
<text x="197.4" y="55.7">6</text>
<text x="34.2" y="60.8">11</text>
<text x="34.2" y="65.9">20</text>
<text x="34.8" y="63.4">9</text>
<text x="72.3" y="60.8">18</text>
<text x="72.3" y="65.9">22</text>
<text x="197.4" y="60.8">2</text>
<text x="197.4" y="63.4">3</text>
<text x="197.4" y="65.9">7</text>
<text x="34.2" y="71">13</text>
<text x="34.2" y="68.4">21</text>
<text x="72.3" y="68.4">24</text>
<text x="34.2" y="73.5">10</text>
<text x="34.2" y="76.1">14</text>
<text x="72.3" y="76.1">36</text>
<text x="72.3" y="73.5">37</text>
<text x="206.9" y="73.1" transform="rotate(-90 206.9 73.1)">4</text>
<text x="34.2" y="78.6">12</text>
<text x="34.2" y="83.7">52</text>
<text x="72.3" y="81.1">38</text>
<text x="72.3" y="78.6">39</text>
<text x="72.3" y="83.7">41</text>
<text x="34.2" y="86.2">54</text>
<text x="72.3" y="88.8">40</text>
<text x="34.2" y="93.8">34</text>
<text x="72.3" y="93.8">42</text>
<text x="34.2" y="96.4">35</text>
<text x="34.2" y="101.5">61</text>
<text x="72.3" y="98.9">43</text>
<text x="72.3" y="96.4">44</text>
<text x="72.3" y="101.5">46</text>
<text x="34.2" y="104">50</text>
<text x="34.2" y="106.5">60</text>
<text x="72.3" y="104">45</text>
<text x="72.3" y="106.5">48</text>
<text x="34.2" y="109.1">56</text>
<text x="34.2" y="111.6">59</text>
<text x="72.3" y="111.6">19</text>
<text x="72.3" y="109.1">49</text>
<text x="34.2" y="119.2">25</text>
<text x="34.2" y="114.2">57</text>
<text x="34.2" y="116.7">58</text>
<text x="72.3" y="114.2">16</text>
<text x="72.3" y="119.2">47</text>
<text x="34.8" y="121.8">3</text>
<text x="34.8" y="124.3">4</text>
<text x="72.3" y="124.3">27</text>
<text x="72.3" y="121.8">29</text>
<text x="34.8" y="126.9">5</text>
<text x="34.8" y="129.4">6</text>
<text x="34.8" y="131.9">7</text>
<text x="72.3" y="129.4">23</text>
<text x="72.3" y="126.9">26</text>
<text x="34.8" y="134.5">8</text>
<text x="54.5" y="139.2" transform="rotate(-90 54.5 139.2)">1</text>
<text x="29.7" y="173.9">1</text>
<text x="29.7" y="178.9">4</text>
<text x="37.4" y="178.9">2</text>
<text x="29.7" y="184">3</text>
<text x="84.4" y="184">1</text>
<text x="91.3" y="181.1" transform="rotate(-90 91.3 181.1)">3</text>
<text x="116.1" y="184">1</text>
<text x="123.1" y="181.1" transform="rotate(-90 123.1 181.1)">3</text>
<text x="146.6" y="184">1</text>
<text x="153.5" y="181.1" transform="rotate(-90 153.5 181.1)">3</text>
<text x="91.3" y="188.7" transform="rotate(-90 91.3 188.7)">2</text>
<text x="123.1" y="188.7" transform="rotate(-90 123.1 188.7)">2</text>
<text x="153.5" y="188.7" transform="rotate(-90 153.5 188.7)">2</text>
</g>
<g font-size=".8" fill="#006464">
<text x="205.1" y="59.4">0</text>
<text x="205.8" y="61.9">1</text>
<text x="205.9" y="64.5">2</text>
<text x="215.2" y="67">3</text>
</g>
</svg>
